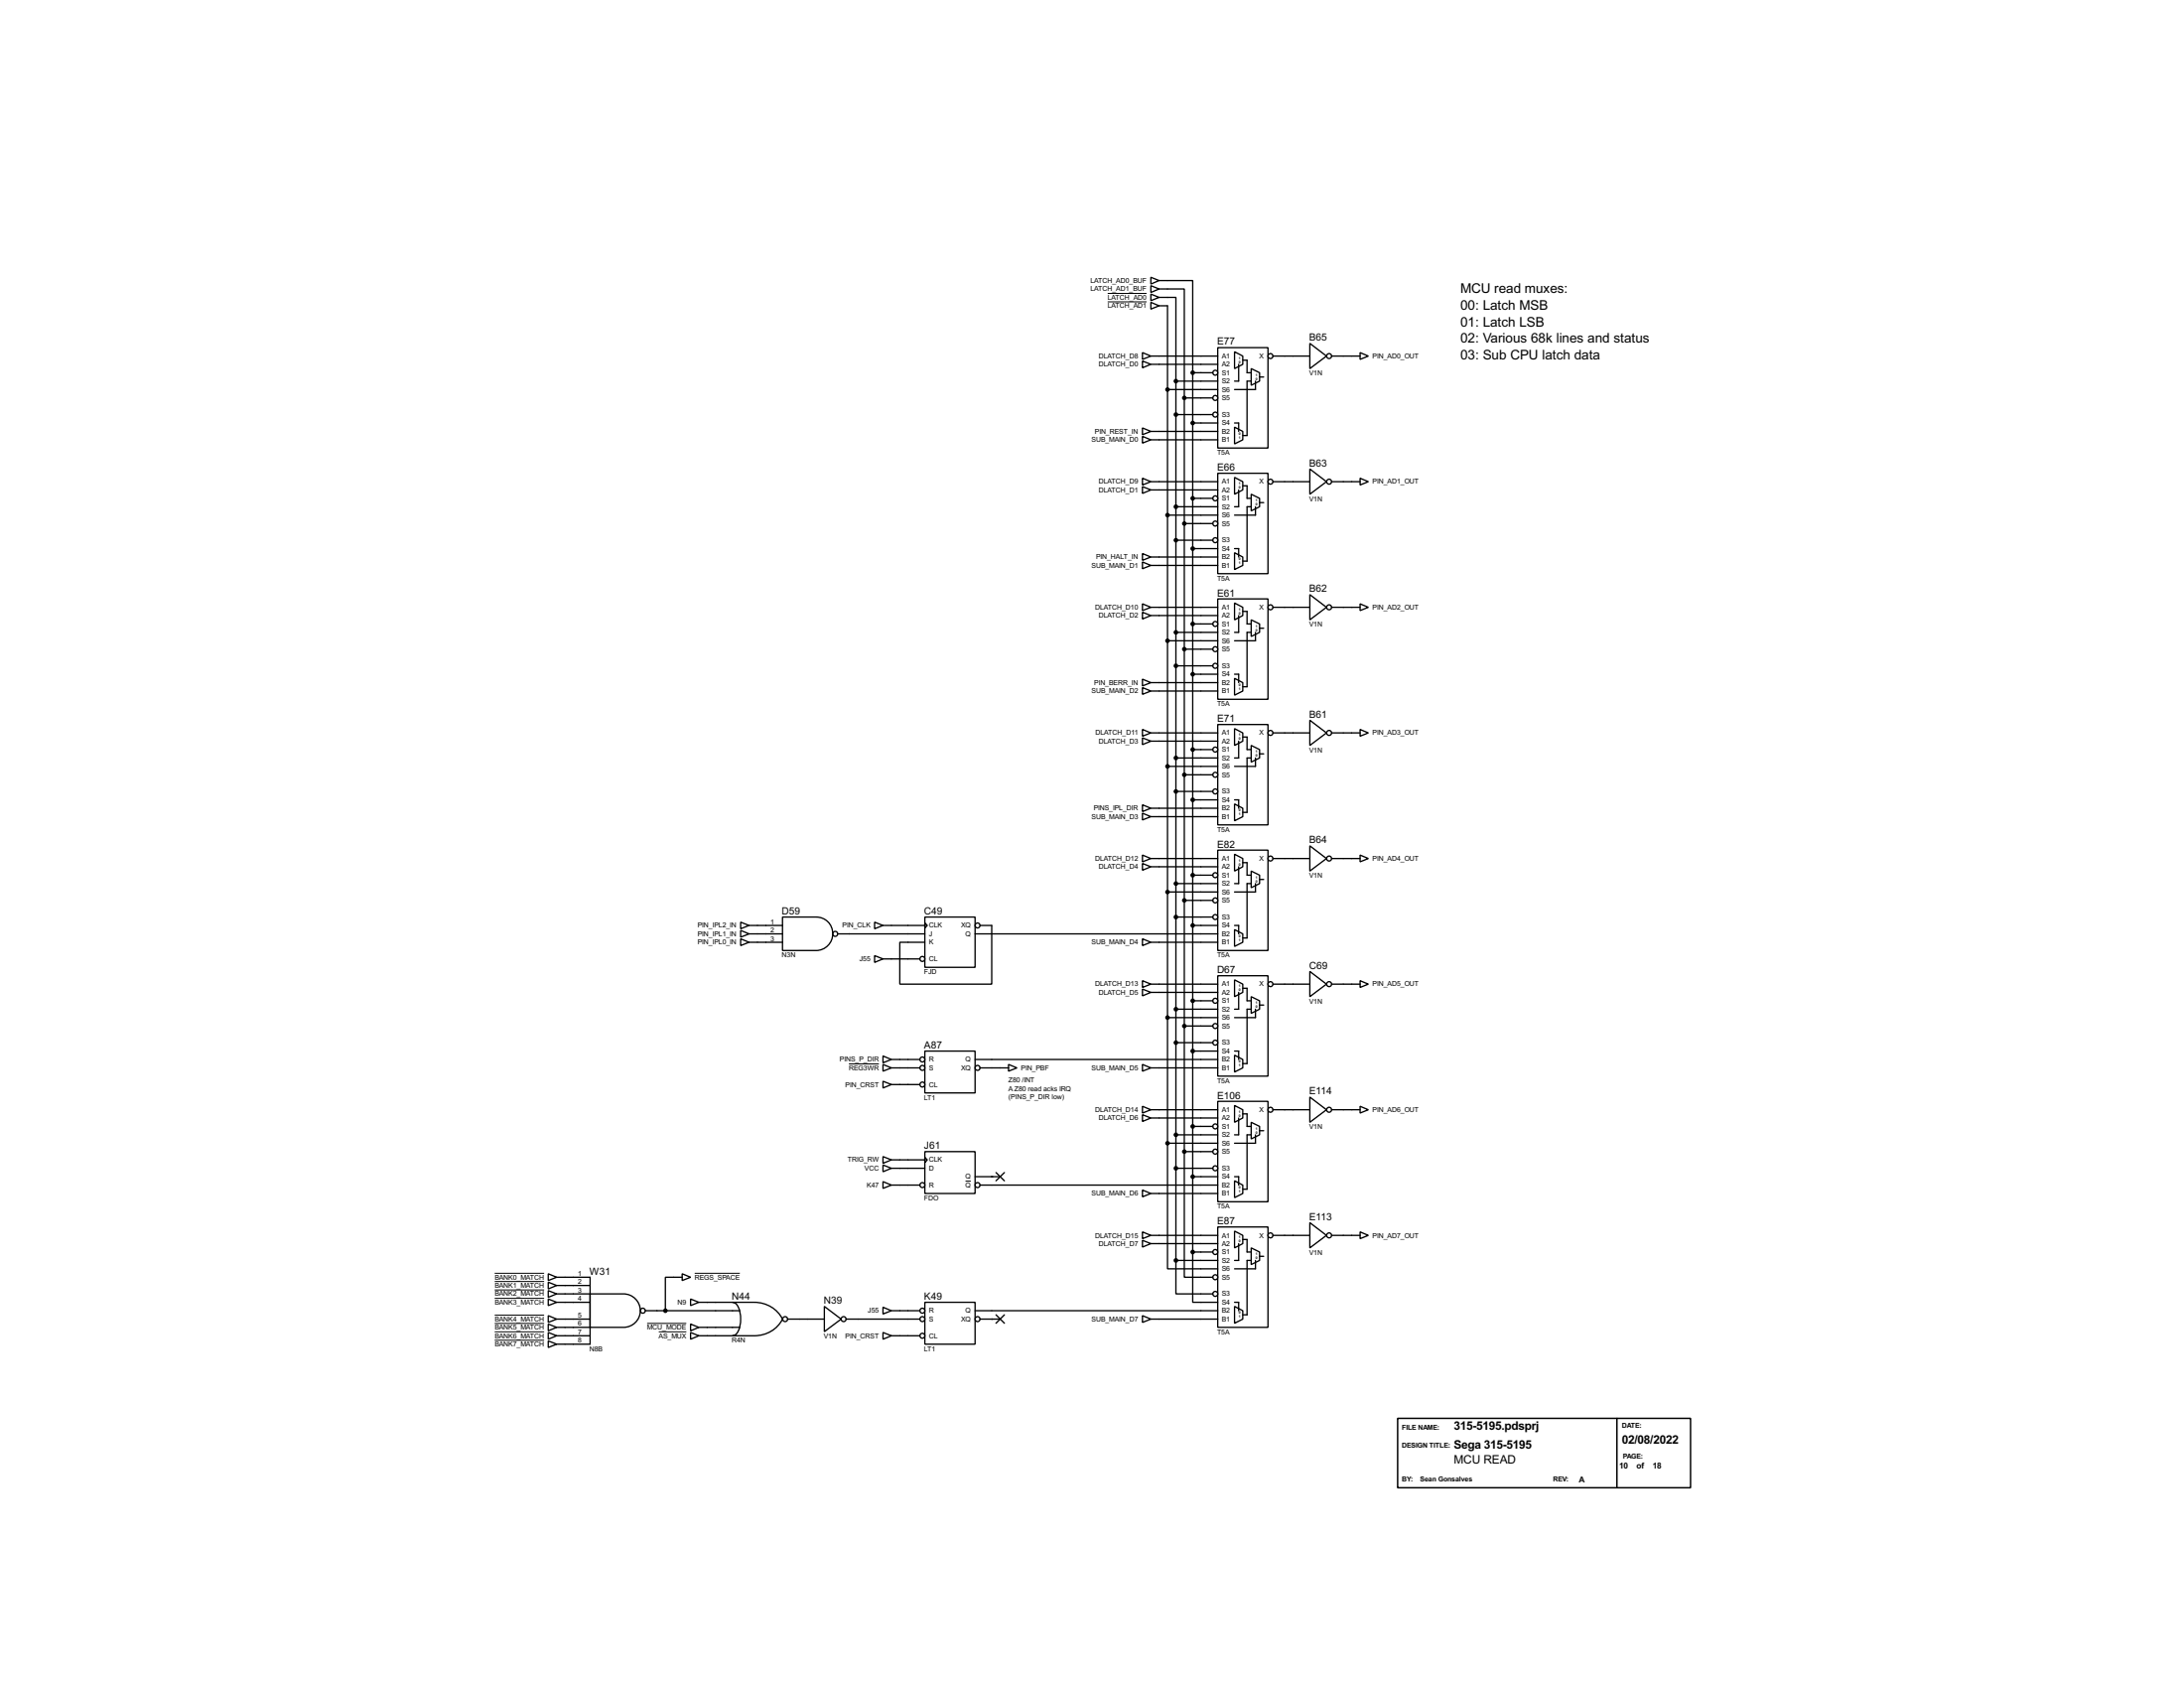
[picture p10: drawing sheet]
<svg xmlns="http://www.w3.org/2000/svg" width="663mm" height="510mm" viewBox="0 0 663 510" stroke-linecap="round" stroke-linejoin="round" font-family="sans-serif">
<g fill="none" stroke="#000" stroke-width=".4">
<path d="M349.3 84.1l2.5 1-2.5 1.1zM349.3 89.2l2.5 1-2.5 1zM349.3 91.7l2.5 1.1-2.5 1zM349.3 86.7l2.5 1-2.5 1zM351.8 85.1h10.2v28M351.8 90.2h5.1v25.4M351.8 87.7h7.7v33M351.8 92.8h2.6v254M346.8 109.5l2.5 1-2.5 1.1zM346.8 107l2.5 1-2.5 1zM349.3 108h20.3M349.3 110.5h20.3"/>
<path d="M354.4 118.2h15.2M356.9 115.6v266.7M356.9 115.6h12.7M362 113.1v266.7M362 113.1h6.1M369.6 105.5h15.3v30.4h-15.3zM374.7 106.7l2.5 1.3v2.5l-2.5 1.3zM376 110.5v5.1h-1.3M377.2 109.3h1.3v3.8h1.3M379.8 111.8l2.5 1.3v2.5l-2.5 1.3zM379.8 115.6h-1.3v16.5h-1.3M381.1 115.6v2.6h-6.4"/>
<path d="M382.3 114.4h1.3M386.4 108h11.2M397.6 104.2l5 3.8-5 3.8zM404.2 108h8.6M412.8 107l2.5 1-2.5 1zM346.8 129.8l2.5 1.1-2.5 1zM346.8 132.4l2.5 1-2.5 1zM349.3 130.9h20.3M349.3 133.4h20.3M356.9 125.8h11.2M359.5 120.7v228.6M359.5 120.7h8.6"/>
<path d="M362 128.3h7.6M374.7 129.6l2.5 1.3v2.5l-2.5 1.3zM374.7 128.3h1.3v2.6M346.8 147.6l2.5 1-2.5 1.1zM346.8 145.1l2.5 1-2.5 1zM349.3 146.1h20.3M349.3 148.6h20.3M354.4 156.3h15.2M356.9 153.7h12.7M359.5 158.8h8.6M362 151.2h6.1M369.6 143.6h15.3v30.4h-15.3z"/>
<path d="M374.7 144.8l2.5 1.3v2.5l-2.5 1.3zM376 148.6v5.1h-1.3M377.2 147.4h1.3v3.8h1.3M379.8 149.9l2.5 1.3v2.5l-2.5 1.3zM379.8 153.7h-1.3v16.5h-1.3M381.1 153.7v2.6h-6.4M382.3 152.5h1.3M386.4 146.1h11.2M397.6 142.3l5 3.8-5 3.8zM404.2 146.1h8.6M412.8 145.1l2.5 1-2.5 1zM346.8 167.9l2.5 1.1-2.5 1z"/>
<path d="M346.8 170.5l2.5 1-2.5 1zM349.3 169h20.3M349.3 171.5h20.3M356.9 163.9h11.2M362 166.4h7.6M374.7 167.7l2.5 1.3v2.5l-2.5 1.3zM374.7 166.4h1.3v2.6M346.8 185.7l2.5 1-2.5 1.1zM346.8 183.2l2.5 1-2.5 1zM349.3 184.2h20.3M349.3 186.7h20.3M354.4 194.4h15.2"/>
<path d="M356.9 191.8h12.7M359.5 196.9h8.6M362 189.3h6.1M369.6 181.7h15.3v30.4h-15.3zM374.7 182.9l2.5 1.3v2.5l-2.5 1.3zM376 186.7v5.1h-1.3M377.2 185.5h1.3v3.8h1.3M379.8 188l2.5 1.3v2.5l-2.5 1.3zM379.8 191.8h-1.3v16.5h-1.3M381.1 191.8v2.6h-6.4M382.3 190.6h1.3M386.4 184.2h11.2"/>
<path d="M397.6 180.4l5 3.8-5 3.8zM404.2 184.2h8.6M412.8 183.2l2.5 1-2.5 1zM346.8 206l2.5 1.1-2.5 1zM346.8 208.6l2.5 1-2.5 1zM349.3 207.1h20.3M349.3 209.6h20.3M356.9 202h11.2M362 204.5h7.6M369.6 219.8h15.3v30.4h-15.3zM374.7 205.8l2.5 1.3v2.5l-2.5 1.3zM374.7 204.5h1.3v2.6"/>
<path d="M397.6 218.5l5 3.8-5 3.8zM346.8 223.8l2.5 1-2.5 1.1zM346.8 221.3l2.5 1-2.5 1zM349.3 222.3h20.3M349.3 224.8h20.3M354.4 232.5h15.2M356.9 229.9h12.7M359.5 235h8.6M362 227.4h6.1M374.7 221l2.5 1.3v2.5l-2.5 1.3zM376 224.8v5.1h-1.3M377.2 223.6h1.3v3.8h1.3"/>
<path d="M379.8 226.1l2.5 1.3v2.5l-2.5 1.3zM379.8 229.9h-1.3v16.5h-1.3M381.1 229.9v2.6h-6.4M382.3 228.7h1.3M386.4 222.3h11.2M404.2 222.3h8.6M412.8 221.3l2.5 1-2.5 1zM346.8 244.1l2.5 1.1-2.5 1zM346.8 246.7l2.5 1-2.5 1zM346.8 259.4l2.5 1-2.5 1zM349.3 245.2h20.3M349.3 247.7h20.3"/>
<path d="M356.9 240.1h11.2M362 242.6h7.6M369.6 257.9h15.3v30.4h-15.3zM374.7 243.9l2.5 1.3v2.5l-2.5 1.3zM374.7 259.1l2.5 1.3v2.5l-2.5 1.3zM374.7 242.6h1.3v2.6M397.6 256.6l5 3.8-5 3.8zM412.8 259.4l2.5 1-2.5 1zM224.8 279.7l2.6 1-2.6 1zM237.5 278.2h10.2a5.1 5.1 0 0 1 5.1 5 5.1 5.1 0 0 1-5.1 5.1h-10.2zM265.5 279.7l2.5 1-2.5 1zM280.7 278.2h15.3v15.2h-15.3z"/>
<path d="M280.7 280l.8 .7-.8 .8zM346.8 261.9l2.5 1-2.5 1.1zM349.3 260.4h20.3M349.3 262.9h20.3M354.4 270.6h15.2M356.9 268h12.7M356.9 278.2h11.2M359.5 273.1h8.6M362 265.5h6.1M376 262.9v5.1h-1.3M377.2 261.7h1.3v3.8h1.3M379.8 264.2l2.5 1.3v2.5l-2.5 1.3z"/>
<path d="M379.8 268h-1.3v16.5h-1.3M381.1 268v2.6h-6.4M382.3 266.8h1.3M386.4 260.4h11.2M404.2 260.4h8.6M224.8 282.2l2.6 1.1-2.6 1zM224.8 284.8l2.6 1-2.6 1zM227.4 280.7h10.1M227.4 283.3h10.1M227.4 285.8h10.1M254.3 283.3h26.4M265.5 289.9l2.5 1-2.5 1z"/>
<path d="M268 280.7h12.7M268 290.9h11.2M296 283.3h73.6M297.5 280.7h3.5v17.8h-27.9v-12.7h7.6M346.8 284.8l2.5 1-2.5 1zM346.8 297.5l2.5 1-2.5 1zM349.3 298.5h20.3M349.3 285.8h20.3M362 280.7h7.6M369.6 296h15.3v30.4h-15.3zM374.7 297.2l2.5 1.3v2.5l-2.5 1.3zM374.7 282l2.5 1.3v2.5l-2.5 1.3z"/>
<path d="M374.7 280.7h1.3v2.6M377.2 299.8h1.3v3.8h1.3M386.4 298.5h11.2M397.6 294.7l5 3.8-5 3.8zM404.2 298.5h8.6M412.8 297.5l2.5 1-2.5 1zM280.7 318.8h15.3v12.7h-15.3zM346.8 300l2.5 1-2.5 1.1zM349.3 301h20.3M354.4 308.7h15.2M356.9 306.1h12.7M356.9 316.3h11.2"/>
<path d="M359.5 311.2h8.6M362 303.6h6.1M362 318.8h7.6M374.7 318.8h1.3v2.6M376 301v5.1h-1.3M379.8 302.3l2.5 1.3v2.5l-2.5 1.3zM379.8 306.1h-1.3v16.5h-1.3M381.1 306.1v2.6h-6.4M382.3 304.9h1.3M268 328l2.6 1-2.6 1zM268 320.3l2.6 1.1-2.6 1zM268 322.9l2.6 1-2.6 1z"/>
<path d="M270.6 321.4h8.6M270.6 329h8.6M270.6 323.9h8.6M296 321.4h73.6M297.5 323.9h8.6M306.1 322.9l2.6 1-2.6 1zM346.8 322.9l2.5 1-2.5 1zM346.8 338.1l2.5 1-2.5 1.1zM346.8 335.6l2.5 1-2.5 1zM349.3 336.6h20.3M349.3 323.9h20.3M349.3 339.1h20.3"/>
<path d="M369.6 334.1h15.3v30.4h-15.3zM374.7 320.1l2.5 1.3v2.5l-2.5 1.3zM374.7 335.3l2.5 1.3v2.5l-2.5 1.3zM376 339.1v5.1h-1.3M377.2 337.9h1.3v3.8h1.3M386.4 336.6h11.2M397.6 332.8l5 3.8-5 3.8zM404.2 336.6h8.6M412.8 335.6l2.5 1-2.5 1zM268 353.4l2.6 1-2.6 1zM268 350.8l2.6 1-2.6 1.1zM268 358.4l2.6 1.1-2.6 1z"/>
<path d="M270.6 354.4h10.1M270.6 351.8h10.1M270.6 359.5h8.6M280.7 349.3h15.3v12.7h-15.3zM280.7 351.1l.8 .7-.8 .8zM296 356.9h7.6M297.5 359.5h72.1M302.3 355.7l2.6 2.5M304.9 355.7l-2.6 2.5M354.4 346.8v38.1h15.2M354.4 346.8h15.2M356.9 344.2h12.7"/>
<path d="M356.9 354.4h11.2M359.5 349.3v38.1h8.6M359.5 349.3h8.6M362 341.7h6.1M362 356.9h7.6M374.7 358.2l2.5 1.3v2.5l-2.5 1.3zM374.7 356.9h1.3v2.6M379.8 340.4l2.5 1.3v2.5l-2.5 1.3zM379.8 344.2h-1.3v16.5h-1.3M381.1 344.2v2.6h-6.4M382.3 343h1.3M346.8 361l2.5 1-2.5 1z"/>
<path d="M346.8 376.2l2.5 1-2.5 1.1zM346.8 373.7l2.5 1-2.5 1zM349.3 374.7h20.3M349.3 362h20.3M349.3 377.2h20.3M362 379.8v15.2h7.6M362 379.8h6.1M369.6 372.2h15.3v30.4h-15.3zM374.7 373.4l2.5 1.3v2.5l-2.5 1.3zM376 377.2v5.1h-1.3M377.2 376h1.3v3.8h1.3M379.8 378.5l2.5 1.3v2.5l-2.5 1.3z"/>
<path d="M386.4 374.7h11.2M397.6 370.9l5 3.8-5 3.8zM404.2 374.7h8.6M412.8 373.7l2.5 1-2.5 1zM166.4 388.9l2.6 1-2.6 1.1zM166.4 391.5l2.6 1-2.6 1zM166.4 394l2.6 1-2.6 1zM166.4 399.1l2.6 1-2.6 1zM166.4 386.4l2.6 1-2.6 1zM169 395h10.1M169 389.9h10.1M169 392.5h10.1"/>
<path d="M169 387.4h10.1v20.3h-10.1M179.1 392.5h10.2a5.1 5.1 0 0 1 5.1 5 5.1 5.1 0 0 1-5.1 5.1h-10.2zM195.9 397.6h28.7M207.1 386.4l2.5 1-2.5 1zM207.1 387.4h-5.1v10.2M209.6 394l2.5 1-2.5 1zM212.1 395h10.2M222.3 395h6.6a9.5 9.5 0 0 1 8.6 5.1 9.4 9.4 0 0 1-8.6 5.1h-6.6a3.2 3.2 0 0 0 2.3-3.2 7.9 7.9 0 0 0-1.3-6.6zM250.2 396.3l5.1 3.8-5.1 3.8zM268 396.5l2.6 1.1-2.6 1zM270.6 397.6h8.6M280.7 395h15.3v12.7h-15.3z"/>
<path d="M296 397.6h73.6M302.3 398.8l2.6 2.6M304.9 398.8l-2.6 2.6M346.8 399.1l2.5 1-2.5 1zM356.9 382.3v10.2h11.2M356.9 382.3h12.7M374.7 396.3l2.5 1.3v2.5l-2.5 1.3zM374.7 395h1.3v2.6M379.8 382.3h-1.3v16.5h-1.3M381.1 382.3v2.6h-6.4M382.3 381.1h1.3M166.4 401.6l2.6 1-2.6 1.1z"/>
<path d="M166.4 404.2l2.6 1-2.6 1zM166.4 406.7l2.6 1-2.6 1zM169 405.2h10.1M169 400.1h10.1M169 402.6h10.1M209.6 404.2l2.5 1-2.5 1zM209.6 401.6l2.5 1-2.5 1.1zM212.1 405.2h10.2M212.1 402.6h12.5M239.1 400.1h11.1M256.8 400.1h22.4M268 404.2l2.6 1-2.6 1z"/>
<path d="M270.6 405.2h8.6M297.5 400.1h6.1M349.3 400.1h20.3"/>
<circle cx="368.8" cy="113.1" r=".75"/>
<circle cx="385.6" cy="108" r=".75"/>
<circle cx="403.4" cy="108" r=".75"/>
<circle cx="368.8" cy="120.7" r=".75"/>
<circle cx="368.8" cy="125.8" r=".75"/>
<circle cx="368.8" cy="158.8" r=".75"/>
<circle cx="368.8" cy="151.2" r=".75"/>
<circle cx="385.6" cy="146.1" r=".75"/>
<circle cx="403.4" cy="146.1" r=".75"/>
<circle cx="368.8" cy="163.9" r=".75"/>
<circle cx="368.8" cy="196.9" r=".75"/>
<circle cx="368.8" cy="189.3" r=".75"/>
<circle cx="385.6" cy="184.2" r=".75"/>
<circle cx="403.4" cy="184.2" r=".75"/>
<circle cx="368.8" cy="202" r=".75"/>
<circle cx="368.8" cy="227.4" r=".75"/>
<circle cx="368.8" cy="235" r=".75"/>
<circle cx="385.6" cy="222.3" r=".75"/>
<circle cx="403.4" cy="222.3" r=".75"/>
<circle cx="368.8" cy="240.1" r=".75"/>
<circle cx="368.8" cy="273.1" r=".75"/>
<circle cx="368.8" cy="265.5" r=".75"/>
<circle cx="368.8" cy="278.2" r=".75"/>
<circle cx="385.6" cy="260.4" r=".75"/>
<circle cx="403.4" cy="260.4" r=".75"/>
<circle cx="253.5" cy="283.3" r=".75"/>
<circle cx="279.9" cy="290.9" r=".75"/>
<circle cx="296.7" cy="280.7" r=".75"/>
<circle cx="385.6" cy="298.5" r=".75"/>
<circle cx="403.4" cy="298.5" r=".75"/>
<circle cx="368.8" cy="316.3" r=".75"/>
<circle cx="368.8" cy="311.2" r=".75"/>
<circle cx="368.8" cy="303.6" r=".75"/>
<circle cx="279.9" cy="321.4" r=".75"/>
<circle cx="279.9" cy="329" r=".75"/>
<circle cx="279.9" cy="323.9" r=".75"/>
<circle cx="296.7" cy="323.9" r=".75"/>
<circle cx="385.6" cy="336.6" r=".75"/>
<circle cx="403.4" cy="336.6" r=".75"/>
<circle cx="279.9" cy="359.5" r=".75"/>
<circle cx="296.7" cy="359.5" r=".75"/>
<circle cx="368.8" cy="341.7" r=".75"/>
<circle cx="368.8" cy="349.3" r=".75"/>
<circle cx="368.8" cy="354.4" r=".75"/>
<circle cx="368.8" cy="379.8" r=".75"/>
<circle cx="385.6" cy="374.7" r=".75"/>
<circle cx="403.4" cy="374.7" r=".75"/>
<circle cx="195.1" cy="397.6" r=".75"/>
<circle cx="279.9" cy="397.6" r=".75"/>
<circle cx="368.8" cy="392.5" r=".75"/>
<circle cx="368.8" cy="387.4" r=".75"/>
<circle cx="238.3" cy="400.1" r=".75"/>
<circle cx="256" cy="400.1" r=".75"/>
<circle cx="279.9" cy="400.1" r=".75"/>
<circle cx="279.9" cy="405.2" r=".75"/>
<circle cx="296.7" cy="400.1" r=".75"/>
</g>
<g fill="#000">
<circle cx="301" cy="356.9" r=".2"/>
<circle cx="301" cy="400.1" r=".2"/>
</g>
<g fill="#000" stroke="#000" stroke-width=".4">
<circle cx="354.3" cy="118.2" r=".5"/>
<circle cx="356.9" cy="115.6" r=".5"/>
<circle cx="362" cy="113.1" r=".5"/>
<circle cx="356.9" cy="125.8" r=".5"/>
<circle cx="359.4" cy="120.7" r=".5"/>
<circle cx="362" cy="128.3" r=".5"/>
<circle cx="354.3" cy="156.3" r=".5"/>
<circle cx="356.9" cy="153.7" r=".5"/>
<circle cx="359.4" cy="158.8" r=".5"/>
<circle cx="362" cy="151.2" r=".5"/>
<circle cx="356.9" cy="163.9" r=".5"/>
<circle cx="362" cy="166.4" r=".5"/>
<circle cx="354.3" cy="194.4" r=".5"/>
<circle cx="356.9" cy="191.8" r=".5"/>
<circle cx="359.4" cy="196.9" r=".5"/>
<circle cx="362" cy="189.3" r=".5"/>
<circle cx="356.9" cy="202" r=".5"/>
<circle cx="362" cy="204.5" r=".5"/>
<circle cx="354.3" cy="232.5" r=".5"/>
<circle cx="356.9" cy="229.9" r=".5"/>
<circle cx="359.4" cy="235" r=".5"/>
<circle cx="362" cy="227.4" r=".5"/>
<circle cx="356.9" cy="240.1" r=".5"/>
<circle cx="362" cy="242.6" r=".5"/>
<circle cx="354.3" cy="270.6" r=".5"/>
<circle cx="356.9" cy="268" r=".5"/>
<circle cx="356.9" cy="278.2" r=".5"/>
<circle cx="359.4" cy="273.1" r=".5"/>
<circle cx="362" cy="265.5" r=".5"/>
<circle cx="362" cy="280.7" r=".5"/>
<circle cx="354.3" cy="308.7" r=".5"/>
<circle cx="356.9" cy="306.1" r=".5"/>
<circle cx="356.9" cy="316.3" r=".5"/>
<circle cx="359.4" cy="311.2" r=".5"/>
<circle cx="362" cy="303.6" r=".5"/>
<circle cx="362" cy="318.8" r=".5"/>
<circle cx="354.3" cy="346.8" r=".5"/>
<circle cx="356.9" cy="344.2" r=".5"/>
<circle cx="356.9" cy="354.4" r=".5"/>
<circle cx="359.4" cy="349.3" r=".5"/>
<circle cx="362" cy="356.9" r=".5"/>
<circle cx="362" cy="341.7" r=".5"/>
<circle cx="362" cy="379.8" r=".5"/>
<circle cx="201.9" cy="397.6" r=".5"/>
<circle cx="356.9" cy="382.3" r=".5"/>
</g>
<g fill="none" stroke="#000" stroke-width=".3">
<path d="M336.2 89h11.8M336.2 91.6h11.8M257.7 322.7h9.1M293.1 358.3h1.6M150.2 386.2h15M150.2 388.7h15M150.2 391.3h15M150.2 393.8h15M150.2 398.9h15M210.9 386.2h13.7M150.2 404h15M150.2 401.4h15"/>
<path d="M150.2 406.5h15M196.4 401.4h11.9M200 404h8.3"/>
</g>
<path d="M424.2 430.2h88.9v21.1h-88.9zM490.8 430.2v21.1" fill="none" stroke="#000" stroke-width=".45"/>
<g font-size="4.6">
<text x="443.3" y="88.8">MCU read muxes:</text>
<text x="443.3" y="93.8">00: Latch MSB</text>
<text x="443.3" y="98.9">01: Latch LSB</text>
<text x="443.3" y="104">02: Various 68k lines and status</text>
<text x="443.3" y="109.1">03: Sub CPU latch data</text>
</g>
<g font-size="4">
<text x="441.3" y="433.8">315-5195.pdsprj</text>
<text x="492.3" y="437.8">02/08/2022</text>
<text x="441.3" y="443.9">MCU READ</text>
<text x="441.3" y="439.5">Sega 315-5195</text>
</g>
<g font-size="3.4">
<text x="369.4" y="104.7">E77</text>
<text x="397.4" y="103.4">B65</text>
<text x="369.4" y="142.8">E66</text>
<text x="397.4" y="141.5">B63</text>
<text x="397.4" y="179.6">B62</text>
<text x="369.4" y="180.9">E61</text>
<text x="369.4" y="219">E71</text>
<text x="397.4" y="217.7">B61</text>
<text x="369.4" y="257.1">E82</text>
<text x="397.4" y="255.8">B64</text>
<text x="237.3" y="277.4">D59</text>
<text x="280.5" y="277.4">C49</text>
<text x="397.4" y="293.9">C69</text>
<text x="369.4" y="295.2">D67</text>
<text x="280.5" y="318">A87</text>
<text x="369.4" y="333.3">E106</text>
<text x="397.4" y="332">E114</text>
<text x="280.5" y="348.5">J61</text>
<text x="369.4" y="371.4">E87</text>
<text x="397.4" y="370.1">E113</text>
<text x="178.9" y="386.6">W31</text>
<text x="222.1" y="394.2">N44</text>
<text x="250" y="395.5">N39</text>
<text x="280.5" y="394.2">K49</text>
</g>
<g font-size="2.8">
<text x="479.3" y="449.6">A</text>
<text x="491.5" y="445.5">10</text>
<text x="496.7" y="445.5">of</text>
<text x="501.6" y="445.5">18</text>
</g>
<g font-size="2.4">
<text x="331" y="85.8">LATCH_AD0_BUF</text>
<text x="331" y="88.3">LATCH_AD1_BUF</text>
<text x="336.2" y="90.9">LATCH_AD0</text>
<text x="336.2" y="93.5">LATCH_AD1</text>
<text x="333.5" y="111.2">DLATCH_D0</text>
<text x="333.5" y="108.7">DLATCH_D8</text>
<text x="370.9" y="108.7">A1</text>
<text x="370.9" y="111.2">A2</text>
<text x="370.9" y="113.7">S1</text>
<text x="382.2" y="108.7">X</text>
<text x="397.4" y="113.9">V1N</text>
<text x="416.6" y="108.7">PIN_AD0_OUT</text>
<text x="370.9" y="116.3">S2</text>
<text x="370.9" y="118.9">S6</text>
<text x="370.9" y="121.4">S5</text>
<text x="332.3" y="131.6">PIN_REST_IN</text>
<text x="370.9" y="129">S4</text>
<text x="370.9" y="131.6">B2</text>
<text x="370.9" y="126.4">S3</text>
<text x="331.3" y="134.1">SUB_MAIN_D0</text>
<text x="370.9" y="134.1">B1</text>
<text x="369.4" y="138">T5A</text>
<text x="333.5" y="149.3">DLATCH_D1</text>
<text x="333.5" y="146.8">DLATCH_D9</text>
<text x="370.9" y="146.8">A1</text>
<text x="370.9" y="149.3">A2</text>
<text x="382.2" y="146.8">X</text>
<text x="416.6" y="146.8">PIN_AD1_OUT</text>
<text x="370.9" y="154.4">S2</text>
<text x="370.9" y="151.9">S1</text>
<text x="397.4" y="152">V1N</text>
<text x="370.9" y="157">S6</text>
<text x="370.9" y="159.5">S5</text>
<text x="370.9" y="167.1">S4</text>
<text x="370.9" y="164.6">S3</text>
<text x="331.3" y="172.2">SUB_MAIN_D1</text>
<text x="332.7" y="169.7">PIN_HALT_IN</text>
<text x="370.9" y="169.7">B2</text>
<text x="370.9" y="172.2">B1</text>
<text x="369.4" y="176.1">T5A</text>
<text x="332.4" y="184.9">DLATCH_D10</text>
<text x="370.9" y="184.9">A1</text>
<text x="382.2" y="184.9">X</text>
<text x="416.6" y="184.9">PIN_AD2_OUT</text>
<text x="333.5" y="187.4">DLATCH_D2</text>
<text x="370.9" y="187.4">A2</text>
<text x="370.9" y="190">S1</text>
<text x="397.4" y="190.1">V1N</text>
<text x="370.9" y="192.5">S2</text>
<text x="370.9" y="195.1">S6</text>
<text x="370.9" y="197.6">S5</text>
<text x="370.9" y="202.7">S3</text>
<text x="332.1" y="207.8">PIN_BERR_IN</text>
<text x="370.9" y="205.2">S4</text>
<text x="370.9" y="207.8">B2</text>
<text x="331.3" y="210.3">SUB_MAIN_D2</text>
<text x="369.4" y="214.2">T5A</text>
<text x="370.9" y="210.3">B1</text>
<text x="332.5" y="223">DLATCH_D11</text>
<text x="333.5" y="225.5">DLATCH_D3</text>
<text x="370.9" y="223">A1</text>
<text x="370.9" y="225.5">A2</text>
<text x="382.2" y="223">X</text>
<text x="416.6" y="223">PIN_AD3_OUT</text>
<text x="370.9" y="230.6">S2</text>
<text x="370.9" y="233.2">S6</text>
<text x="370.9" y="228.1">S1</text>
<text x="397.4" y="228.2">V1N</text>
<text x="370.9" y="235.7">S5</text>
<text x="332" y="245.9">PINS_IPL_DIR</text>
<text x="370.9" y="243.3">S4</text>
<text x="370.9" y="245.9">B2</text>
<text x="370.9" y="240.8">S3</text>
<text x="331.3" y="248.4">SUB_MAIN_D3</text>
<text x="370.9" y="248.4">B1</text>
<text x="369.4" y="252.3">T5A</text>
<text x="332.4" y="261.1">DLATCH_D12</text>
<text x="333.5" y="263.6">DLATCH_D4</text>
<text x="370.9" y="261.1">A1</text>
<text x="370.9" y="263.6">A2</text>
<text x="382.2" y="261.1">X</text>
<text x="416.6" y="261.1">PIN_AD4_OUT</text>
<text x="370.9" y="268.7">S2</text>
<text x="370.9" y="266.2">S1</text>
<text x="397.4" y="266.3">V1N</text>
<text x="370.9" y="271.3">S6</text>
<text x="370.9" y="273.8">S5</text>
<text x="211.8" y="281.4">PIN_IPL2_IN</text>
<text x="233.9" y="280.3">1</text>
<text x="255.7" y="281.4">PIN_CLK</text>
<text x="282" y="281.4">CLK</text>
<text x="291.7" y="281.4">XQ</text>
<text x="370.9" y="281.4">S4</text>
<text x="370.9" y="278.9">S3</text>
<text x="211.8" y="284">PIN_IPL1_IN</text>
<text x="211.8" y="286.5">PIN_IPL0_IN</text>
<text x="233.9" y="282.9">2</text>
<text x="233.9" y="285.4">3</text>
<text x="282" y="284">J</text>
<text x="282" y="286.5">K</text>
<text x="293.1" y="284">Q</text>
<text x="331.3" y="286.5">SUB_MAIN_D4</text>
<text x="370.9" y="284">B2</text>
<text x="370.9" y="286.5">B1</text>
<text x="237.3" y="290.4">N3N</text>
<text x="260.9" y="291.6">J55</text>
<text x="282" y="291.6">CL</text>
<text x="369.4" y="290.4">T5A</text>
<text x="280.5" y="295.5">FJD</text>
<text x="332.4" y="299.2">DLATCH_D13</text>
<text x="370.9" y="299.2">A1</text>
<text x="382.2" y="299.2">X</text>
<text x="416.6" y="299.2">PIN_AD5_OUT</text>
<text x="333.5" y="301.7">DLATCH_D5</text>
<text x="370.9" y="301.7">A2</text>
<text x="370.9" y="304.3">S1</text>
<text x="397.4" y="304.4">V1N</text>
<text x="370.9" y="306.8">S2</text>
<text x="370.9" y="309.4">S6</text>
<text x="370.9" y="311.9">S5</text>
<text x="370.9" y="317">S3</text>
<text x="254.9" y="322.1">PINS_P_DIR</text>
<text x="282" y="322.1">R</text>
<text x="293.1" y="322.1">Q</text>
<text x="370.9" y="319.5">S4</text>
<text x="370.9" y="322.1">B2</text>
<text x="256.6" y="329.7">PIN_CRST</text>
<text x="257.7" y="324.6">REG3WR</text>
<text x="282" y="324.6">S</text>
<text x="282" y="329.7">CL</text>
<text x="291.7" y="324.6">XQ</text>
<text x="306.1" y="328.3">Z80 /INT</text>
<text x="309.9" y="324.6">PIN_PBF</text>
<text x="331.3" y="324.6">SUB_MAIN_D5</text>
<text x="369.4" y="328.5">T5A</text>
<text x="370.9" y="324.6">B1</text>
<text x="280.5" y="333.6">LT1</text>
<text x="306.1" y="330.9">AZ80 read acks IRQ</text>
<text x="306.1" y="333.4">(PINS_P_DIR low)</text>
<text x="332.4" y="337.3">DLATCH_D14</text>
<text x="333.5" y="339.8">DLATCH_D6</text>
<text x="370.9" y="337.3">A1</text>
<text x="370.9" y="339.8">A2</text>
<text x="382.2" y="337.3">X</text>
<text x="416.6" y="337.3">PIN_AD6_OUT</text>
<text x="370.9" y="344.9">S2</text>
<text x="370.9" y="347.5">S6</text>
<text x="370.9" y="342.4">S1</text>
<text x="397.4" y="342.5">V1N</text>
<text x="257.3" y="352.5">TRIG_RW</text>
<text x="282" y="352.5">CLK</text>
<text x="370.9" y="350">S5</text>
<text x="262.4" y="355.1">VCC</text>
<text x="282" y="355.1">D</text>
<text x="293.1" y="357.6">Q</text>
<text x="370.9" y="357.6">S4</text>
<text x="370.9" y="355.1">S3</text>
<text x="263.1" y="360.2">K47</text>
<text x="280.5" y="364.1">FDO</text>
<text x="282" y="360.2">R</text>
<text x="293.1" y="360.2">Q</text>
<text x="331.3" y="362.7">SUB_MAIN_D6</text>
<text x="370.9" y="360.2">B2</text>
<text x="370.9" y="362.7">B1</text>
<text x="369.4" y="366.6">T5A</text>
<text x="332.4" y="375.4">DLATCH_D15</text>
<text x="333.5" y="377.9">DLATCH_D7</text>
<text x="370.9" y="375.4">A1</text>
<text x="370.9" y="377.9">A2</text>
<text x="382.2" y="375.4">X</text>
<text x="416.6" y="375.4">PIN_AD7_OUT</text>
<text x="370.9" y="383">S2</text>
<text x="370.9" y="380.5">S1</text>
<text x="397.4" y="380.6">V1N</text>
<text x="150.2" y="388.1">BANK0_MATCH</text>
<text x="175.4" y="387">1</text>
<text x="175.4" y="389.5">2</text>
<text x="210.9" y="388.1">REGS_SPACE</text>
<text x="370.9" y="385.6">S6</text>
<text x="370.9" y="388.1">S5</text>
<text x="150.2" y="390.6">BANK1_MATCH</text>
<text x="150.2" y="393.2">BANK2_MATCH</text>
<text x="150.2" y="395.7">BANK3_MATCH</text>
<text x="175.4" y="392.1">3</text>
<text x="175.4" y="394.6">4</text>
<text x="205.7" y="395.7">N9</text>
<text x="370.9" y="395.7">S4</text>
<text x="370.9" y="393.2">S3</text>
<text x="150.2" y="400.8">BANK4_MATCH</text>
<text x="175.4" y="399.7">5</text>
<text x="263.4" y="398.3">J55</text>
<text x="282" y="400.8">S</text>
<text x="282" y="398.3">R</text>
<text x="291.7" y="400.8">XQ</text>
<text x="293.1" y="398.3">Q</text>
<text x="331.3" y="400.8">SUB_MAIN_D7</text>
<text x="370.9" y="398.3">B2</text>
<text x="370.9" y="400.8">B1</text>
<text x="150.2" y="403.3">BANK5_MATCH</text>
<text x="150.2" y="405.9">BANK6_MATCH</text>
<text x="175.4" y="402.2">6</text>
<text x="175.4" y="404.8">7</text>
<text x="175.4" y="407.3">8</text>
<text x="196.4" y="403.3">MCU_MODE</text>
<text x="200" y="405.9">AS_MUX</text>
<text x="222.1" y="407.3">R4N</text>
<text x="250" y="406">V1N</text>
<text x="256.6" y="405.9">PIN_CRST</text>
<text x="282" y="405.9">CL</text>
<text x="369.4" y="404.7">T5A</text>
<text x="150.2" y="408.4">BANK7_MATCH</text>
<text x="178.9" y="409.8">N8B</text>
<text x="280.5" y="409.8">LT1</text>
<text x="425.5" y="433.6">FILE NAME:</text>
<text x="492.3" y="433.1">DATE:</text>
<text x="425.5" y="439">DESIGN TITLE:</text>
<text x="492.6" y="442.5">PAGE:</text>
<text x="425.5" y="449.4">BY:</text>
<text x="431.1" y="449.4">Sean Gonsalves</text>
<text x="471.4" y="449.4">REV:</text>
</g>
<g font-size="1.2">
<text x="376" y="109">1</text>
<text x="376" y="110.2">0</text>
<text x="381.1" y="114">1</text>
<text x="381.1" y="115.3">0</text>
<text x="376" y="131.8">0</text>
<text x="376" y="133.1">1</text>
<text x="376" y="147.1">1</text>
<text x="376" y="148.3">0</text>
<text x="381.1" y="152.1">1</text>
<text x="381.1" y="153.4">0</text>
<text x="376" y="171.2">1</text>
<text x="376" y="169.9">0</text>
<text x="376" y="185.2">1</text>
<text x="376" y="186.4">0</text>
<text x="381.1" y="190.2">1</text>
<text x="381.1" y="191.5">0</text>
<text x="376" y="209.3">1</text>
<text x="376" y="208">0</text>
<text x="376" y="223.3">1</text>
<text x="376" y="224.5">0</text>
<text x="381.1" y="228.3">1</text>
<text x="381.1" y="229.6">0</text>
<text x="376" y="247.4">1</text>
<text x="376" y="246.1">0</text>
<text x="376" y="261.4">1</text>
<text x="376" y="262.6">0</text>
<text x="381.1" y="266.4">1</text>
<text x="381.1" y="267.7">0</text>
<text x="376" y="285.5">1</text>
<text x="376" y="284.2">0</text>
<text x="376" y="299.5">1</text>
<text x="376" y="300.7">0</text>
<text x="381.1" y="304.5">1</text>
<text x="381.1" y="305.8">0</text>
<text x="376" y="323.6">1</text>
<text x="376" y="322.3">0</text>
<text x="376" y="337.6">1</text>
<text x="376" y="338.8">0</text>
<text x="381.1" y="342.6">1</text>
<text x="381.1" y="343.9">0</text>
<text x="376" y="361.7">1</text>
<text x="376" y="360.4">0</text>
<text x="376" y="375.7">1</text>
<text x="376" y="376.9">0</text>
<text x="381.1" y="380.7">1</text>
<text x="381.1" y="382">0</text>
<text x="376" y="399.8">1</text>
<text x="376" y="398.5">0</text>
</g>
</svg>
